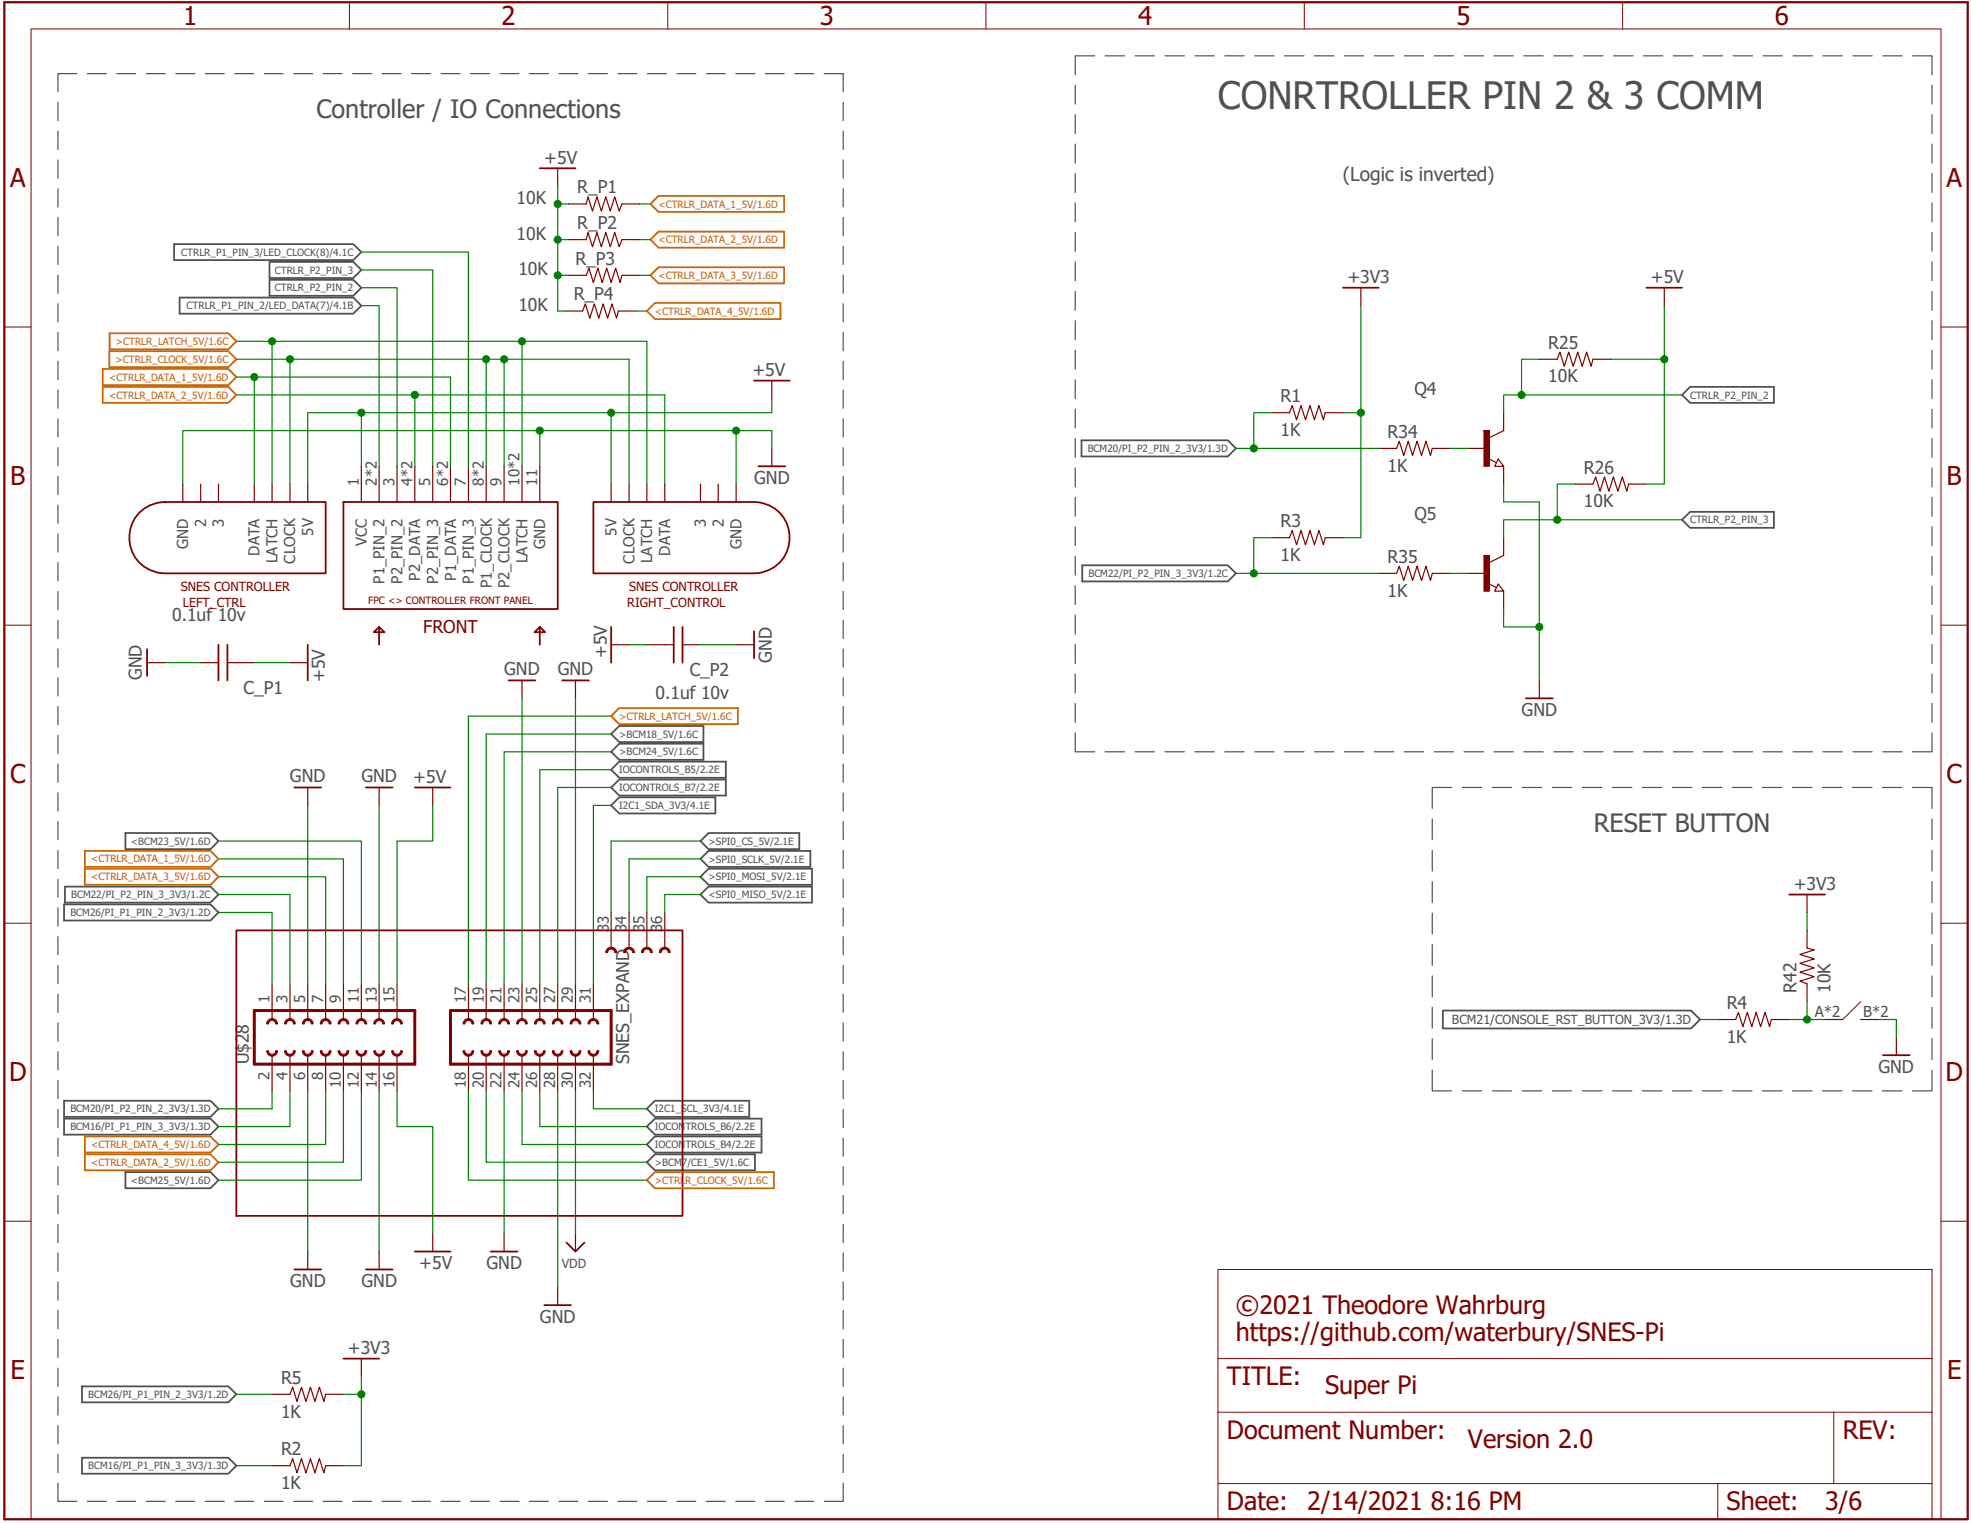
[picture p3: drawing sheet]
<svg xmlns="http://www.w3.org/2000/svg" width="279mm" height="216mm" viewBox="0 0 279 216" stroke-linecap="round" stroke-linejoin="round" font-family="sans-serif">
<path d="M.1 0l279.2 215.9M279.3 0l-279.2 215.9" fill="none" stroke="#fff" stroke-width=".14"/>
<g fill="none" stroke="#505050" stroke-width=".17">
<path d="M8.2 14.5v2.6M8.2 18.6v2.6M10.9 10.4h-2.7v2.6M12.4 10.4h2.7M16.6 10.4h2.6M20.7 10.4h2.7M24.9 10.4h2.7M29.1 10.4h2.7M33.3 10.4h2.7M37.5 10.4h2.6M41.6 10.4h2.7M45.8 10.4h2.7"/>
<path d="M50 10.4h2.7M54.2 10.4h2.7M58.4 10.4h2.6M62.5 10.4h2.7M66.7 10.4h2.7M70.9 10.4h2.7M75.1 10.4h2.6M79.2 10.4h2.7M83.4 10.4h2.7M87.6 10.4h2.7M91.8 10.4h2.7M95.9 10.4h2.7"/>
<path d="M100.1 10.4h2.7M104.3 10.4h2.7M108.5 10.4h2.7M112.7 10.4h2.7M116.8 10.4h2.7v2.6M119.5 14.5v2.6M119.5 18.6v2.6M152.4 12.1v2.7M152.4 16.3v2.6M155.2 7.9h-2.8v2.7M156.7 7.9h2.7M160.9 7.9h2.7"/>
<path d="M165.1 7.9h2.8M169.4 7.9h2.7M173.6 7.9h2.8M177.9 7.9h2.7M182.1 7.9h2.7M186.3 7.9h2.8M190.6 7.9h2.7M194.8 7.9h2.8M199.1 7.9h2.7M203.3 7.9h2.7M207.5 7.9h2.8M211.8 7.9h2.7"/>
<path d="M216 7.9h2.8M220.3 7.9h2.7M224.5 7.9h2.7M228.7 7.9h2.8M233 7.9h2.7M237.2 7.9h2.8M241.4 7.9h2.8M245.7 7.9h2.7M249.9 7.9h2.8M254.2 7.9h2.7M258.4 7.9h2.8M262.7 7.9h2.7"/>
<path d="M266.9 7.9h2.7M271.1 7.9h2.8v2.7M273.9 12.1v2.7M273.9 16.3v2.6M8.2 22.7v2.6M8.2 26.8v2.5M8.2 30.8v2.6M8.2 34.9v2.6M8.2 39v2.6M119.5 22.7v2.6M119.5 26.8v2.5M119.5 30.8v2.6"/>
<path d="M119.5 34.9v2.6M119.5 39v2.6M152.4 20.4v2.7M152.4 24.6v2.7M152.4 28.8v2.7M152.4 33v2.6M152.4 37.1v2.7M273.9 20.4v2.7M273.9 24.6v2.7M273.9 28.8v2.7M273.9 33v2.6M273.9 37.1v2.7"/>
<path d="M8.2 43.1v2.5M8.2 47.1v2.6M8.2 51.2v2.6M8.2 55.3v2.6M8.2 59.4v2.6M119.5 43.1v2.5M119.5 47.1v2.6M119.5 51.2v2.6M119.5 55.3v2.6M119.5 59.4v2.6M152.4 41.3v2.7M152.4 45.5v2.7"/>
<path d="M152.4 49.6v2.7M152.4 53.8v2.7M152.4 58v2.7M273.9 41.3v2.7M273.9 45.5v2.7M273.9 49.6v2.7M273.9 53.8v2.7M273.9 58v2.7M8.2 63.5v2.5M8.2 67.5v2.6M8.2 71.6v2.6M8.2 75.7v2.6"/>
<path d="M8.2 79.8v2.5M119.5 63.5v2.5M119.5 67.5v2.6M119.5 71.6v2.6M119.5 75.7v2.6M119.5 79.8v2.5M152.4 62.2v2.6M152.4 66.3v2.7M152.4 70.5v2.7M152.4 74.7v2.7M152.4 78.9v2.6M273.9 62.2v2.6"/>
<path d="M273.9 66.3v2.7M273.9 70.5v2.7M273.9 74.7v2.7M273.9 78.9v2.6M8.2 83.8v2.6M8.2 87.9v2.6M8.2 92v2.6M8.2 96.1v2.6M119.5 83.8v2.6M119.5 87.9v2.6M119.5 92v2.6M119.5 96.1v2.6"/>
<path d="M152.4 83v2.7M152.4 87.2v2.7M152.4 91.4v2.7M152.4 95.5v2.7M152.4 99.7v2.7M273.9 83v2.7M273.9 87.2v2.7M273.9 91.4v2.7M273.9 95.5v2.7M273.9 99.7v2.7M8.2 100.2v2.5M8.2 104.2v2.6"/>
<path d="M8.2 108.3v2.6M8.2 112.4v2.6M8.2 116.5v2.5M119.5 100.2v2.5M119.5 104.2v2.6M119.5 108.3v2.6M119.5 112.4v2.6M119.5 116.5v2.5M152.4 103.9v2.7h2.8M156.7 106.6h2.7M160.9 106.6h2.7M165.1 106.6h2.8"/>
<path d="M169.4 106.6h2.7M173.6 106.6h2.8M177.9 106.6h2.7M182.1 106.6h2.7M186.3 106.6h2.8M190.6 106.6h2.7M194.8 106.6h2.8M199.1 106.6h2.7M203 116.1v2.9M203.3 106.6h2.7M205.8 111.6h-2.8v3M207.3 111.6h2.7"/>
<path d="M207.5 106.6h2.8M211.5 111.6h2.8M211.8 106.6h2.7M215.8 111.6h2.7M216 106.6h2.8M220 111.6h2.8M220.3 106.6h2.7M224.3 111.6h2.8M224.5 106.6h2.7M228.6 111.6h2.7M228.7 106.6h2.8M232.8 111.6h2.8"/>
<path d="M233 106.6h2.7M237.1 111.6h2.7M237.2 106.6h2.8M241.3 111.6h2.8M241.4 106.6h2.8M245.6 111.6h2.7M245.7 106.6h2.7M249.8 111.6h2.8M249.9 106.6h2.8M254.1 111.6h2.8M254.2 106.6h2.7M258.3 111.6h2.8"/>
<path d="M258.4 106.6h2.8M262.6 111.6h2.8M262.7 106.6h2.7M266.8 111.6h2.8M266.9 106.6h2.7M271.1 111.6h2.8v3M273.9 103.9v2.7h-2.8M273.9 116.1v2.9M8.2 120.5v2.6M8.2 124.6v2.6M8.2 128.7v2.6M8.2 132.8v2.6"/>
<path d="M8.2 136.9v2.5M119.5 120.5v2.6M119.5 124.6v2.6M119.5 128.7v2.6M119.5 132.8v2.6M119.5 136.9v2.5M203 120.5v3M203 125v3M203 129.4v3M203 133.9v2.9M203 138.3v3M273.9 120.5v3"/>
<path d="M273.9 125v3M273.9 129.4v3M273.9 133.9v2.9M273.9 138.3v3M8.2 140.9v2.6M8.2 145v2.6M8.2 149.1v2.6M8.2 153.2v2.5M8.2 157.2v2.6M119.5 140.9v2.6M119.5 145v2.6M119.5 149.1v2.6"/>
<path d="M119.5 153.2v2.5M119.5 157.2v2.6M203 151.7v2.9h2.8M203 142.8v3M203 147.2v3M207.3 154.6h2.7M211.5 154.6h2.8M215.8 154.6h2.7M220 154.6h2.8M224.3 154.6h2.8M228.6 154.6h2.7M232.8 154.6h2.8"/>
<path d="M237.1 154.6h2.7M241.3 154.6h2.8M245.6 154.6h2.7M249.8 154.6h2.8M254.1 154.6h2.8M258.3 154.6h2.8M262.6 154.6h2.8M266.8 154.6h2.8M273.9 142.8v3M273.9 147.2v3M273.9 151.7v2.9h-2.8M8.2 161.3v2.6"/>
<path d="M8.2 165.4v2.6M8.2 169.5v2.6M8.2 173.5v2.6M8.2 177.6v2.6M119.5 161.3v2.6M119.5 165.4v2.6M119.5 169.5v2.6M119.5 173.5v2.6M119.5 177.6v2.6M8.2 181.7v2.6M8.2 185.8v2.6M8.2 189.9v2.5"/>
<path d="M8.2 194v2.5M8.2 198v2.6M119.5 181.7v2.6M119.5 185.8v2.6M119.5 189.9v2.5M119.5 194v2.5M119.5 198v2.6M8.2 210.2v2.6h2.7M8.2 202.1v2.6M8.2 206.2v2.6M12.4 212.8h2.7M16.6 212.8h2.6"/>
<path d="M20.7 212.8h2.7M24.9 212.8h2.7M29.1 212.8h2.7M33.3 212.8h2.7M37.5 212.8h2.6M41.6 212.8h2.7M45.8 212.8h2.7M50 212.8h2.7M54.2 212.8h2.7M58.4 212.8h2.6M62.5 212.8h2.7M66.7 212.8h2.7"/>
<path d="M70.9 212.8h2.7M75.1 212.8h2.6M79.2 212.8h2.7M83.4 212.8h2.7M87.6 212.8h2.7M91.8 212.8h2.7M95.9 212.8h2.7M100.1 212.8h2.7M104.3 212.8h2.7M108.5 212.8h2.7M112.7 212.8h2.7M119.5 202.1v2.6"/>
<path d="M119.5 206.2v2.6M119.5 210.2v2.6h-2.7"/>
</g>
<g fill="none" stroke="#505050" stroke-width=".25">
<path d="M24.7 34.6h25.4l1.1 1.1-1.1 1.2h-25.4zM38.2 39.7h11.9l1.1 1.1-1.1 1.1h-11.9zM38.2 37.1h11.9l1.1 1.2-1.1 1.1h-11.9zM25.5 42.2h24.6l1.1 1.1-1.1 1.2h-24.6zM238.4 56l1.2-1.2h11.9v2.3h-11.9zM153.3 62.4h20.8l1.1 1.2-1.1 1.1h-20.8zM238.4 73.7l1.2-1.1h11.9v2.2h-11.9zM153.4 80.1h20.7l1.1 1.2-1.1 1.1h-20.7zM17.8 118.1h12l1.2 1.1-1.2 1.2h-12zM86.6 109.1l1.2-1.1h15.1v2.3h-15.1zM86.6 111.6l1.2-1.1h15.1v2.3h-15.1zM86.6 104.1l1.2-1.2h11.9v2.3h-11.9z"/>
<path d="M86.6 106.6l1.2-1.2h11.9v2.3h-11.9zM86.6 114.2l1.2-1.2h13.6v2.3h-13.6zM100.4 118.1h12.9v2.3h-12.9l-1.1-1.2zM9.1 128.2h20.7l1.2 1.1-1.2 1.2h-20.7zM9.2 125.7h20.6l1.2 1.1-1.2 1.2h-20.6zM99.3 126.8l1.1-1.1h14.7v2.3h-14.7zM99.3 121.8l1.1-1.2h14.5v2.3h-14.5zM100.4 123.1h14.7v2.3h-14.7l-1.1-1.1zM9.1 158.6h20.7l1.2 1.1-1.2 1.1h-20.7zM9.1 156h20.7l1.2 1.2-1.2 1.1h-20.7zM91.7 159.7l1.1-1.1h15.2l-.1 2.2h-15.1zM91.7 157.2l1.1-1.2h13.4v2.3h-13.4z"/>
<path d="M204.5 143.3h35.2l1.3 1.2-1.3 1.3h-35.2zM17.8 166.2h12l1.2 1.1-1.2 1.1h-12zM91.7 164.8l1.1-1.2h14.2v2.3h-14.2zM92.8 161.1h15.2l-.1 2.3h-15.1l-1.1-1.2zM11.6 196.5h20.8l1.1 1.2-1.1 1.1h-20.8zM11.6 206.7h20.8l1.1 1.1-1.1 1.1h-20.8z"/>
</g>
<path d="M210.9 65l1.3 .6M212.4 65.1l.7 1h-1.2zM213.1 61l-2 1.1" fill="none" stroke="#800000" stroke-width=".17"/>
<path d="M210.4 61h.7v5.1h-.7z" fill="#800000"/>
<path d="M210.4 61h.7v5.1h-.7zM210.4 61h.1" fill="none" stroke="#800000" stroke-width=".14"/>
<path d="M213.1 58.5v2.5M208.1 63.6h2.5M213.1 66.1v2.5M213.1 78.7l-2 1.1M210.9 82.7l1.3 .6M212.4 82.8l.7 1h-1.2z" fill="none" stroke="#800000" stroke-width=".17"/>
<path d="M210.4 78.7h.7v5.1h-.7z" fill="#800000"/>
<path d="M210.4 78.7h.7v5.1h-.7zM210.4 78.7h.1M263.8 142l-2.6 2.5" fill="none" stroke="#800000" stroke-width=".14"/>
<g fill="none" stroke="#800000" stroke-width=".17">
<path d="M79.1 23.9v2.5M80.6 34h2.5l.3-1 .6 2 .6-2 .6 2 .7-2 .6 2 .6-2 .7 2 .4-1h2.5M80.6 28.9h2.5l.3-1 .6 2 .6-2 .6 2 .7-2 .6 2 .6-2 .7 2 .4-1h2.5M80.6 39h2.5l.4-1 .6 2 .7-2 .6 2 .6-2 .6 2 .7-2 .6 2 .3-1h2.5M80.1 44.1h2.5l.4-1 .6 2 .6-2 .7 2 .6-2 .6 2 .7-2 .6 2 .3-1h2.5M109.4 54v2.5M180.3 58.5h2.5l.4-1 .6 2 .6-2 .7 2 .6-2 .6 2 .7-2 .6 2 .3-1h2.5M218.2 50.9h2.5l.4-1 .6 2 .7-2 .6 2 .6-2 .7 2 .6-2 .7 2 .2-1h2.5M235.9 40.8v2.5M25.9 68.6v2.6M28.4 68.6v2.6M31 68.6v2.6"/>
<path d="M36 68.6v2.6M38.6 68.6v2.6M41.1 68.6v2.6M43.6 68.6v2.6M51.2 66.1v5.1M53.7 66.1v5.1M56.3 66.1v5.1M58.8 66.1v5.1M61.3 66.1v5.1M63.9 66.1v5.1M66.4 66.1v5.1M68.9 66.1v5.1"/>
<path d="M71.5 66.1v5.1M74 66.1v5.1M76.5 66.1v5.1M86.6 68.6v2.6M89.2 68.6v2.6M91.7 68.6v2.6M94.2 68.6v2.6M99.3 68.6v2.6M101.8 68.6v2.6M104.4 68.6v2.6M109.4 63.6v2.5M180.3 76.2h2.5l.4-1 .6 2 .6-2 .7 2 .6-2 .6 2 .7-2 .6 2 .3-1h2.5"/>
<path d="M195.4 63.6h2.6l.4-1.1 .6 2.1 .6-2.1 .6 2.1 .7-2.1 .6 2.1 .6-2.1 .7 2.1 .2-1h2.5M213.1 76.2v2.5M223.3 68.6h2.5l.4-1 .6 2 .6-2 .7 2 .6-2 .6 2 .7-2 .6 2 .3-1h2.5M20.8 93.9h2.6M28.4 93.9h2.6M32.2 93.9h3.8M41.1 93.9h2.5M86.6 91.4h2.6M91.7 91.4h3.8M96.8 91.4h2.5M104.4 91.4h2.5M195.4 81.3h2.6l.4-1 .6 2 .6-2 .6 2 .7-2 .6 2 .6-2 .7 2 .2-1h2.5"/>
<path d="M208.1 81.3h2.5M213.1 83.8v2.5M218.2 96.5v2.5M53.7 111.6v2.6M61.3 111.6v2.6M256.2 131.9v2.5l1 .3-2.1 .6 2.1 .6-2.1 .7 2.1 .6-2.1 .6 2.1 .7-2.1 .6 1.1 .4v2.5M256.2 126.8v2.5M243.5 144.5h2.5l.4-1 .7 2 .6-2 .6 2 .6-2 .7 2 .6-2 .6 2 .3-1h2.5M258.7 144.5h2.5M263.8 144.5h2.5M268.8 147.1v2.5M81.6 174.9v2.5"/>
<path d="M38.6 197.7h2.5l.4-1.1 .6 2.1 .6-2.1 .7 2.1 .6-2.1 .6 2.1 .7-2.1 .6 2.1 .3-1h2.5M51.2 192.6v2.5M38.6 207.8h2.5l.4-1 .6 2 .6-2 .7 2 .6-2 .6 2 .7-2 .6 2 .3-1h2.5"/>
</g>
<g fill="none" stroke="#800000" stroke-width=".25">
<path d="M76.5 23.9h5.1M106.9 54h5.1M233.4 40.8h5M19.8 72.7a5.3 5.3 0 0 1 3.6-1.5h22.8v10.1h-22.8a5.1 5.1 0 0 1-4.7-3.1 5.1 5.1 0 0 1 1.1-5.5zM48.7 71.2h30.4v15.1h-30.4zM84.1 71.2h22.8a5.1 5.1 0 0 1 5 5 5.1 5.1 0 0 1-5 5.1h-22.8zM107.5 66.1h3.8M20.8 92v3.8M31 91.4v5.1M32.2 91.4v5.1M43.6 91.4v5.1M53 89.6l.7-.7 .8 .7z"/>
<path d="M53.7 88.9v2.5M75.8 89.6l.7-.7 .8 .7zM76.5 88.9v2.5M86.6 88.9v5M95.5 88.9v5M96.8 88.9v5M106.9 89.5v3.8M216.3 99h3.8M51.9 111.6h3.7M58.8 111.6h5.1M33.5 131.9h63.3v40.5h-63.3zM253.6 126.8h5.1"/>
<path d="M266.9 149.6h3.8M80.3 176.1l1.3 1.3 1.2-1.3M48.7 192.6h5"/>
</g>
<path d="M58.8 143.3v7.6" fill="none" stroke="#800000" stroke-width=".42"/>
<path d="M50.5 148.9h.2l.2 .5 .3 .1 .3-.1 .2-.5h.3a.76 .76 0 0 1-.8 .8 .76 .76 0 0 1-.7-.8z" fill-rule="evenodd" fill="#800000"/>
<path d="M50.5 148.9h.2l.2 .5 .3 .1 .3-.1 .2-.5h.3a.76 .76 0 0 1-.8 .8 .76 .76 0 0 1-.7-.8z" fill="none" stroke="#800000" stroke-width=".14"/>
<path d="M53 148.9h.2l.3 .5 .3 .1 .2-.1 .3-.5h.2a.76 .76 0 0 1-.8 .8 .76 .76 0 0 1-.7-.8z" fill-rule="evenodd" fill="#800000"/>
<path d="M53 148.9h.2l.3 .5 .3 .1 .2-.1 .3-.5h.2a.76 .76 0 0 1-.8 .8 .76 .76 0 0 1-.7-.8z" fill="none" stroke="#800000" stroke-width=".14"/>
<path d="M55.5 148.9h.3l.2 .5 .3 .1 .2-.1 .3-.5h.2a.76 .76 0 0 1-.7 .8 .76 .76 0 0 1-.8-.8z" fill-rule="evenodd" fill="#800000"/>
<path d="M55.5 148.9h.3l.2 .5 .3 .1 .2-.1 .3-.5h.2a.76 .76 0 0 1-.7 .8 .76 .76 0 0 1-.8-.8z" fill="none" stroke="#800000" stroke-width=".14"/>
<path d="M50.6 144.7a.77 .77 0 0 1 .9-.3 .77 .77 0 0 1 .5 .8h-.3a.51 .51 0 0 0-.5-.5 .51 .51 0 0 0-.5 .5h-.2z" fill-rule="evenodd" fill="#800000"/>
<path d="M50.6 144.7a.77 .77 0 0 1 .9-.3 .77 .77 0 0 1 .5 .8h-.3a.51 .51 0 0 0-.5-.5 .51 .51 0 0 0-.5 .5h-.2z" fill="none" stroke="#800000" stroke-width=".14"/>
<path d="M53.1 144.7a.76 .76 0 0 1 .9-.3 .76 .76 0 0 1 .5 .8h-.2a.51 .51 0 0 0-.6-.5 .51 .51 0 0 0-.5 .5h-.2z" fill-rule="evenodd" fill="#800000"/>
<path d="M53.1 144.7a.76 .76 0 0 1 .9-.3 .76 .76 0 0 1 .5 .8h-.2a.51 .51 0 0 0-.6-.5 .51 .51 0 0 0-.5 .5h-.2z" fill="none" stroke="#800000" stroke-width=".14"/>
<path d="M55.7 144.7a.77 .77 0 0 1 .8-.3 .77 .77 0 0 1 .5 .8h-.2a.51 .51 0 0 0-.5-.5 .51 .51 0 0 0-.5 .5h-.3z" fill-rule="evenodd" fill="#800000"/>
<path d="M55.7 144.7a.77 .77 0 0 1 .8-.3 .77 .77 0 0 1 .5 .8h-.2a.51 .51 0 0 0-.5-.5 .51 .51 0 0 0-.5 .5h-.3z" fill="none" stroke="#800000" stroke-width=".14"/>
<path d="M45.4 148.9h.3l.2 .5 .3 .1 .2-.1 .3-.5h.2a.76 .76 0 0 1-.7 .8 .76 .76 0 0 1-.8-.8z" fill-rule="evenodd" fill="#800000"/>
<path d="M45.4 148.9h.3l.2 .5 .3 .1 .2-.1 .3-.5h.2a.76 .76 0 0 1-.7 .8 .76 .76 0 0 1-.8-.8z" fill="none" stroke="#800000" stroke-width=".14"/>
<path d="M47.9 148.9h.3l.2 .5 .3 .1 .3-.1 .2-.5h.2a.76 .76 0 0 1-.7 .8 .76 .76 0 0 1-.8-.8z" fill-rule="evenodd" fill="#800000"/>
<path d="M47.9 148.9h.3l.2 .5 .3 .1 .3-.1 .2-.5h.2a.76 .76 0 0 1-.7 .8 .76 .76 0 0 1-.8-.8z" fill="none" stroke="#800000" stroke-width=".14"/>
<path d="M45.6 144.7a.77 .77 0 0 1 .8-.3 .77 .77 0 0 1 .5 .8h-.2a.51 .51 0 0 0-.5-.5 .51 .51 0 0 0-.5 .5h-.3z" fill-rule="evenodd" fill="#800000"/>
<path d="M45.6 144.7a.77 .77 0 0 1 .8-.3 .77 .77 0 0 1 .5 .8h-.2a.51 .51 0 0 0-.5-.5 .51 .51 0 0 0-.5 .5h-.3z" fill="none" stroke="#800000" stroke-width=".14"/>
<path d="M48.1 144.7a.76 .76 0 0 1 .8-.3 .76 .76 0 0 1 .5 .8h-.2a.51 .51 0 0 0-.5-.5 .51 .51 0 0 0-.5 .5h-.3z" fill-rule="evenodd" fill="#800000"/>
<path d="M48.1 144.7a.76 .76 0 0 1 .8-.3 .76 .76 0 0 1 .5 .8h-.2a.51 .51 0 0 0-.5-.5 .51 .51 0 0 0-.5 .5h-.3z" fill="none" stroke="#800000" stroke-width=".14"/>
<path d="M37.8 148.9h.3l.2 .5 .3 .1 .2-.1 .3-.3v-.2h.2a.76 .76 0 0 1-.7 .8 .76 .76 0 0 1-.8-.8z" fill-rule="evenodd" fill="#800000"/>
<path d="M37.8 148.9h.3l.2 .5 .3 .1 .2-.1 .3-.3v-.2h.2a.76 .76 0 0 1-.7 .8 .76 .76 0 0 1-.8-.8z" fill="none" stroke="#800000" stroke-width=".14"/>
<path d="M40.3 148.9h.3l.2 .5 .3 .1 .3-.1 .2-.5h.2a.75 .75 0 0 1-.7 .8 .75 .75 0 0 1-.8-.8z" fill-rule="evenodd" fill="#800000"/>
<path d="M40.3 148.9h.3l.2 .5 .3 .1 .3-.1 .2-.5h.2a.75 .75 0 0 1-.7 .8 .75 .75 0 0 1-.8-.8z" fill="none" stroke="#800000" stroke-width=".14"/>
<path d="M42.9 148.9h.2l.3 .5 .2 .1 .3-.1 .2-.3v-.2h.3a.76 .76 0 0 1-.8 .8 .76 .76 0 0 1-.7-.8z" fill-rule="evenodd" fill="#800000"/>
<path d="M42.9 148.9h.2l.3 .5 .2 .1 .3-.1 .2-.3v-.2h.3a.76 .76 0 0 1-.8 .8 .76 .76 0 0 1-.7-.8z" fill="none" stroke="#800000" stroke-width=".14"/>
<path d="M38 144.7a.76 .76 0 0 1 .8-.3 .76 .76 0 0 1 .5 .8h-.2a.51 .51 0 0 0-.5-.5 .51 .51 0 0 0-.5 .5h-.3z" fill-rule="evenodd" fill="#800000"/>
<path d="M38 144.7a.76 .76 0 0 1 .8-.3 .76 .76 0 0 1 .5 .8h-.2a.51 .51 0 0 0-.5-.5 .51 .51 0 0 0-.5 .5h-.3z" fill="none" stroke="#800000" stroke-width=".14"/>
<path d="M40.5 144.7a.76 .76 0 0 1 .8-.3 .76 .76 0 0 1 .5 .8h-.2a.5 .5 0 0 0-.5-.5 .5 .5 0 0 0-.5 .5h-.3z" fill-rule="evenodd" fill="#800000"/>
<path d="M40.5 144.7a.76 .76 0 0 1 .8-.3 .76 .76 0 0 1 .5 .8h-.2a.5 .5 0 0 0-.5-.5 .5 .5 0 0 0-.5 .5h-.3z" fill="none" stroke="#800000" stroke-width=".14"/>
<path d="M43 144.7a.76 .76 0 0 1 .9-.3 .76 .76 0 0 1 .5 .8h-.3a.51 .51 0 0 0-.5-.5 .51 .51 0 0 0-.5 .5h-.2z" fill-rule="evenodd" fill="#800000"/>
<path d="M43 144.7a.76 .76 0 0 1 .9-.3 .76 .76 0 0 1 .5 .8h-.3a.51 .51 0 0 0-.5-.5 .51 .51 0 0 0-.5 .5h-.2z" fill="none" stroke="#800000" stroke-width=".14"/>
<path d="M58.8 143.3h-22.8v7.6h22.8M86.6 143.3v7.6" fill="none" stroke="#800000" stroke-width=".42"/>
<g fill="none" stroke="#800000" stroke-width=".17">
<path d="M38.6 139.5v5M41.1 139.5v5M43.6 139.5v5M46.2 139.5v5M48.7 139.5v5M51.2 139.5v5M53.7 139.5v5M56.3 139.5v5M38.6 149.6v5M41.1 149.6v5M43.6 149.6v5M46.2 149.6v5"/>
<path d="M48.7 149.6v5M51.2 149.6v5M53.7 149.6v5M56.3 149.6v5"/>
</g>
<path d="M78.3 148.9h.2l.3 .5 .2 .1 .3-.1 .3-.5h.2a.75 .75 0 0 1-.8 .8 .75 .75 0 0 1-.7-.8z" fill-rule="evenodd" fill="#800000"/>
<path d="M78.3 148.9h.2l.3 .5 .2 .1 .3-.1 .3-.5h.2a.75 .75 0 0 1-.8 .8 .75 .75 0 0 1-.7-.8z" fill="none" stroke="#800000" stroke-width=".14"/>
<path d="M80.8 148.9h.3l.2 .5 .3 .1 .3-.1 .2-.3v-.2h.2a.76 .76 0 0 1-.7 .8 .76 .76 0 0 1-.8-.8z" fill-rule="evenodd" fill="#800000"/>
<path d="M80.8 148.9h.3l.2 .5 .3 .1 .3-.1 .2-.3v-.2h.2a.76 .76 0 0 1-.7 .8 .76 .76 0 0 1-.8-.8z" fill="none" stroke="#800000" stroke-width=".14"/>
<path d="M83.4 148.9h.2l.2 .5 .3 .1 .3-.1 .2-.5h.3a.76 .76 0 0 1-.8 .8 .76 .76 0 0 1-.7-.8z" fill-rule="evenodd" fill="#800000"/>
<path d="M83.4 148.9h.2l.2 .5 .3 .1 .3-.1 .2-.5h.3a.76 .76 0 0 1-.8 .8 .76 .76 0 0 1-.7-.8z" fill="none" stroke="#800000" stroke-width=".14"/>
<path d="M78.4 144.7a.76 .76 0 0 1 .9-.3 .76 .76 0 0 1 .5 .8h-.2a.51 .51 0 0 0-.5-.5 .51 .51 0 0 0-.6 .5h-.2z" fill-rule="evenodd" fill="#800000"/>
<path d="M78.4 144.7a.76 .76 0 0 1 .9-.3 .76 .76 0 0 1 .5 .8h-.2a.51 .51 0 0 0-.5-.5 .51 .51 0 0 0-.6 .5h-.2z" fill="none" stroke="#800000" stroke-width=".14"/>
<path d="M81 144.7a.76 .76 0 0 1 .8-.3 .76 .76 0 0 1 .5 .8h-.2a.51 .51 0 0 0-.5-.5 .51 .51 0 0 0-.5 .5h-.3z" fill-rule="evenodd" fill="#800000"/>
<path d="M81 144.7a.76 .76 0 0 1 .8-.3 .76 .76 0 0 1 .5 .8h-.2a.51 .51 0 0 0-.5-.5 .51 .51 0 0 0-.5 .5h-.3z" fill="none" stroke="#800000" stroke-width=".14"/>
<path d="M83.5 144.7a.77 .77 0 0 1 .9-.3 .77 .77 0 0 1 .5 .8h-.3a.51 .51 0 0 0-.5-.5 .51 .51 0 0 0-.5 .5h-.2z" fill-rule="evenodd" fill="#800000"/>
<path d="M83.5 144.7a.77 .77 0 0 1 .9-.3 .77 .77 0 0 1 .5 .8h-.3a.51 .51 0 0 0-.5-.5 .51 .51 0 0 0-.5 .5h-.2z" fill="none" stroke="#800000" stroke-width=".14"/>
<path d="M73.2 148.9h.3l.2 .5 .3 .1 .3-.1 .2-.5h.2a.75 .75 0 0 1-.7 .8 .75 .75 0 0 1-.8-.8z" fill-rule="evenodd" fill="#800000"/>
<path d="M73.2 148.9h.3l.2 .5 .3 .1 .3-.1 .2-.5h.2a.75 .75 0 0 1-.7 .8 .75 .75 0 0 1-.8-.8z" fill="none" stroke="#800000" stroke-width=".14"/>
<path d="M75.8 148.9h.2l.3 .5 .2 .1 .3-.1 .2-.3v-.2h.3a.76 .76 0 0 1-.8 .8 .76 .76 0 0 1-.7-.8z" fill-rule="evenodd" fill="#800000"/>
<path d="M75.8 148.9h.2l.3 .5 .2 .1 .3-.1 .2-.3v-.2h.3a.76 .76 0 0 1-.8 .8 .76 .76 0 0 1-.7-.8z" fill="none" stroke="#800000" stroke-width=".14"/>
<path d="M73.4 144.7a.76 .76 0 0 1 .8-.3 .76 .76 0 0 1 .5 .8h-.2a.5 .5 0 0 0-.5-.5 .5 .5 0 0 0-.5 .5h-.3z" fill-rule="evenodd" fill="#800000"/>
<path d="M73.4 144.7a.76 .76 0 0 1 .8-.3 .76 .76 0 0 1 .5 .8h-.2a.5 .5 0 0 0-.5-.5 .5 .5 0 0 0-.5 .5h-.3z" fill="none" stroke="#800000" stroke-width=".14"/>
<path d="M75.9 144.7a.76 .76 0 0 1 .9-.3 .76 .76 0 0 1 .5 .8h-.3a.51 .51 0 0 0-.5-.5 .51 .51 0 0 0-.5 .5h-.2z" fill-rule="evenodd" fill="#800000"/>
<path d="M75.9 144.7a.76 .76 0 0 1 .9-.3 .76 .76 0 0 1 .5 .8h-.3a.51 .51 0 0 0-.5-.5 .51 .51 0 0 0-.5 .5h-.2z" fill="none" stroke="#800000" stroke-width=".14"/>
<path d="M65.6 148.9h.3v.2l.2 .3 .3 .1 .3-.1 .2-.5h.3a.76 .76 0 0 1-.8 .8 .76 .76 0 0 1-.8-.8z" fill-rule="evenodd" fill="#800000"/>
<path d="M65.6 148.9h.3v.2l.2 .3 .3 .1 .3-.1 .2-.5h.3a.76 .76 0 0 1-.8 .8 .76 .76 0 0 1-.8-.8z" fill="none" stroke="#800000" stroke-width=".14"/>
<path d="M68.2 148.9h.2l.3 .5 .2 .1 .3-.1 .2-.5h.3a.75 .75 0 0 1-.8 .8 .75 .75 0 0 1-.7-.8z" fill-rule="evenodd" fill="#800000"/>
<path d="M68.2 148.9h.2l.3 .5 .2 .1 .3-.1 .2-.5h.3a.75 .75 0 0 1-.8 .8 .75 .75 0 0 1-.7-.8z" fill="none" stroke="#800000" stroke-width=".14"/>
<path d="M70.7 148.9h.3l.2 .5 .3 .1 .2-.1 .3-.5h.2a.76 .76 0 0 1-.7 .8 .76 .76 0 0 1-.8-.8z" fill-rule="evenodd" fill="#800000"/>
<path d="M70.7 148.9h.3l.2 .5 .3 .1 .2-.1 .3-.5h.2a.76 .76 0 0 1-.7 .8 .76 .76 0 0 1-.8-.8z" fill="none" stroke="#800000" stroke-width=".14"/>
<path d="M65.8 144.7a.76 .76 0 0 1 .9-.3 .76 .76 0 0 1 .5 .8h-.3a.51 .51 0 0 0-.5-.5 .51 .51 0 0 0-.5 .5h-.3z" fill-rule="evenodd" fill="#800000"/>
<path d="M65.8 144.7a.76 .76 0 0 1 .9-.3 .76 .76 0 0 1 .5 .8h-.3a.51 .51 0 0 0-.5-.5 .51 .51 0 0 0-.5 .5h-.3z" fill="none" stroke="#800000" stroke-width=".14"/>
<path d="M68.3 144.7a.76 .76 0 0 1 .9-.3 .76 .76 0 0 1 .5 .8h-.3a.5 .5 0 0 0-.5-.5 .5 .5 0 0 0-.5 .5h-.2z" fill-rule="evenodd" fill="#800000"/>
<path d="M68.3 144.7a.76 .76 0 0 1 .9-.3 .76 .76 0 0 1 .5 .8h-.3a.5 .5 0 0 0-.5-.5 .5 .5 0 0 0-.5 .5h-.2z" fill="none" stroke="#800000" stroke-width=".14"/>
<path d="M70.9 144.7a.76 .76 0 0 1 .8-.3 .76 .76 0 0 1 .5 .8h-.2a.51 .51 0 0 0-.5-.5 .51 .51 0 0 0-.5 .5h-.3z" fill-rule="evenodd" fill="#800000"/>
<path d="M70.9 144.7a.76 .76 0 0 1 .8-.3 .76 .76 0 0 1 .5 .8h-.2a.51 .51 0 0 0-.5-.5 .51 .51 0 0 0-.5 .5h-.3z" fill="none" stroke="#800000" stroke-width=".14"/>
<path d="M86.6 143.3h-22.7v7.6h22.7" fill="none" stroke="#800000" stroke-width=".42"/>
<g fill="none" stroke="#800000" stroke-width=".17">
<path d="M66.4 139.5v5M68.9 139.5v5M71.5 139.5v5M74 139.5v5M76.5 139.5v5M79.1 139.5v5M81.6 139.5v5M84.1 139.5v5M66.4 149.6v5M68.9 149.6v5M71.5 149.6v5M74 149.6v5"/>
<path d="M76.5 149.6v5M79.1 149.6v5M81.6 149.6v5M84.1 149.6v5"/>
</g>
<path d="M88.6 134.6a.78 .78 0 0 1 .8-.3 .78 .78 0 0 1 .5 .7h-.2l-.3-.4-.2-.1-.3 .1-.2 .4h-.3z" fill-rule="evenodd" fill="#800000"/>
<path d="M88.6 134.6a.78 .78 0 0 1 .8-.3 .78 .78 0 0 1 .5 .7h-.2l-.3-.4-.2-.1-.3 .1-.2 .4h-.3z" fill="none" stroke="#800000" stroke-width=".14"/>
<path d="M91.1 134.6a.76 .76 0 0 1 .8-.3 .76 .76 0 0 1 .6 .7h-.3l-.2-.4-.3-.1-.3 .1-.2 .4h-.3z" fill-rule="evenodd" fill="#800000"/>
<path d="M91.1 134.6a.76 .76 0 0 1 .8-.3 .76 .76 0 0 1 .6 .7h-.3l-.2-.4-.3-.1-.3 .1-.2 .4h-.3z" fill="none" stroke="#800000" stroke-width=".14"/>
<path d="M93.7 134.5a.78 .78 0 0 1 .8-.2 .78 .78 0 0 1 .5 .7h-.3l-.2-.4-.3-.1-.2 .1-.3 .4h-.2z" fill-rule="evenodd" fill="#800000"/>
<path d="M93.7 134.5a.78 .78 0 0 1 .8-.2 .78 .78 0 0 1 .5 .7h-.3l-.2-.4-.3-.1-.2 .1-.3 .4h-.2z" fill="none" stroke="#800000" stroke-width=".14"/>
<path d="M86 134.6a.76 .76 0 0 1 .9-.3 .76 .76 0 0 1 .5 .7h-.3l-.2-.4-.3-.1-.2 .1-.3 .4h-.2z" fill-rule="evenodd" fill="#800000"/>
<g fill="none" stroke="#800000" stroke-width=".14">
<path d="M49.5 .3v3.8M94.7 .3v3.8M139.8 .3v3.8M184.9 .3v3.8M230 .3v3.8M.6 46.4h3.8M275.1 46.4h3.8M.6 88.6h3.8M275.1 88.6h3.8M.6 130.9h3.8M86 134.6a.76 .76 0 0 1 .9-.3 .76 .76 0 0 1 .5 .7h-.3l-.2-.4-.3-.1-.2 .1-.3 .4h-.2zM275.1 130.9h3.8"/>
<path d="M.6 173.1h3.8M275.1 173.1h3.8M172.7 192.6h101.2M4.4 215.4v-211.3h270.7v211.3M172.7 210.3v-30.3h101.2v30.3M172.7 200.2h101.2M243.5 210.3v5.1M243.5 210.3h16.4M259.9 210.3h14v5.1h-101.2v-5.1h70.8M259.9 200.2v10.1"/>
</g>
<g fill="none" stroke="#800000" stroke-width=".17">
<path d="M192.9 40.8v2.5M74 96.5v2.5M81.6 96.5v2.5M43.6 111.6v2.6M86.6 129.3v5.1M89.2 129.3v5.1M91.7 129.3v5.1M94.2 129.3v5.1M43.6 177.4v2.6M53.7 177.4v2.6M61.3 174.9v2.5M71.5 174.9v2.5"/>
<path d="M79.1 182.5v2.5"/>
</g>
<path d="M190.4 40.8h5M72.1 96.5h3.8M79.7 96.5h3.8M41.7 111.6h3.8M41.7 180h3.8M51.9 180h3.7M58.8 177.4h5.1M69.6 177.4h3.8M77.2 185h3.7" fill="none" stroke="#800000" stroke-width=".25"/>
<path d="M.6 .3h278.3v215.1h-278.3z" fill="none" stroke="#800000" stroke-width=".32"/>
<path d="M213.1 68.6v2.6h5.1v25.3M213.1 86.3v2.6h5.1" fill="none" stroke="#008000" stroke-width=".17"/>
<circle cx="218.2" cy="88.9" r=".51" fill="#008000"/>
<circle cx="218.2" cy="88.9" r=".51" fill="none" stroke="#008000" stroke-width=".14"/>
<path d="M76.5 61v5.1M104.4 61v7.6M109.4 63.6v-2.6h-83.5v7.6M23.4 93.9h5M266.3 144.5h2.5v2.6" fill="none" stroke="#008000" stroke-width=".17"/>
<circle cx="104.4" cy="61" r=".51" fill="#008000"/>
<circle cx="104.4" cy="61" r=".51" fill="none" stroke="#008000" stroke-width=".14"/>
<circle cx="76.5" cy="61" r=".51" fill="#008000"/>
<circle cx="76.5" cy="61" r=".51" fill="none" stroke="#008000" stroke-width=".14"/>
<path d="M228.3 50.9h7.6M235.9 43.3v7.6M235.9 50.9v17.7h-2.5M74 99v40.5M81.6 99v40.5M99.3 91.4h5.1M43.6 114.2v25.3M53.7 114.2v25.3M43.6 154.6v22.8M53.7 154.6v22.8M71.5 154.6v20.3M79.1 154.6v27.9" fill="none" stroke="#008000" stroke-width=".17"/>
<circle cx="235.9" cy="50.9" r=".51" fill="#008000"/>
<circle cx="235.9" cy="50.9" r=".51" fill="none" stroke="#008000" stroke-width=".14"/>
<path d="M51.2 58.5v7.6M86.6 58.5h-43v10.1M109.4 56.5v2h-22.8v10.1" fill="none" stroke="#008000" stroke-width=".17"/>
<circle cx="51.2" cy="58.5" r=".51" fill="#008000"/>
<circle cx="51.2" cy="58.5" r=".51" fill="none" stroke="#008000" stroke-width=".14"/>
<circle cx="86.6" cy="58.5" r=".51" fill="#008000"/>
<circle cx="86.6" cy="58.5" r=".51" fill="none" stroke="#008000" stroke-width=".14"/>
<path d="M79.1 28.9h1.5M79.1 34h1.5M79.1 26.4v17.7M36 93.9h5.1" fill="none" stroke="#008000" stroke-width=".17"/>
<circle cx="79.1" cy="28.9" r=".51" fill="#008000"/>
<circle cx="79.1" cy="28.9" r=".51" fill="none" stroke="#008000" stroke-width=".14"/>
<circle cx="79.1" cy="34" r=".51" fill="#008000"/>
<circle cx="79.1" cy="34" r=".51" fill="none" stroke="#008000" stroke-width=".14"/>
<path d="M79.1 39h1.5" fill="none" stroke="#008000" stroke-width=".17"/>
<circle cx="79.1" cy="39" r=".51" fill="#008000"/>
<circle cx="79.1" cy="39" r=".51" fill="none" stroke="#008000" stroke-width=".14"/>
<path d="M79.1 44.1h1M218.2 50.9h-2.5v5.1M238.4 56h-25.3v2.5M89.2 91.4h2.5M61.3 114.2v5h-5v20.3M56.3 154.6v5.1h5v15.2" fill="none" stroke="#008000" stroke-width=".17"/>
<circle cx="215.7" cy="56" r=".51" fill="#008000"/>
<circle cx="215.7" cy="56" r=".51" fill="none" stroke="#008000" stroke-width=".14"/>
<path d="M51.2 40.8h5.1v25.3M223.3 68.6h-2.6v5.1M238.4 73.7h-25.3v2.5" fill="none" stroke="#008000" stroke-width=".17"/>
<circle cx="220.7" cy="73.7" r=".51" fill="#008000"/>
<circle cx="220.7" cy="73.7" r=".51" fill="none" stroke="#008000" stroke-width=".14"/>
<path d="M51.2 38.3h10.1v27.8M177.7 63.6h17.7M31 129.3h7.6v10.2M41.1 154.6v5.1h-10.1M33.5 197.7h5.1M33.5 207.8h5.1" fill="none" stroke="#008000" stroke-width=".17"/>
<circle cx="177.7" cy="63.6" r=".51" fill="#008000"/>
<circle cx="177.7" cy="63.6" r=".51" fill="none" stroke="#008000" stroke-width=".14"/>
<path d="M180.3 58.5h-2.6v5.1h-2.5M177.7 81.3h17.7M38.6 154.6v2.6h-7.6" fill="none" stroke="#008000" stroke-width=".17"/>
<circle cx="177.7" cy="81.3" r=".51" fill="#008000"/>
<circle cx="177.7" cy="81.3" r=".51" fill="none" stroke="#008000" stroke-width=".14"/>
<path d="M180.3 76.2h-2.6v5.1h-2.5M31 126.8h10.1v12.7M256.2 129.3v2.6M51.2 195.1v2.6h-2.5" fill="none" stroke="#008000" stroke-width=".17"/>
<circle cx="51.2" cy="197.7" r=".51" fill="#008000"/>
<circle cx="51.2" cy="197.7" r=".51" fill="none" stroke="#008000" stroke-width=".14"/>
<path d="M192.9 43.3v32.9h-2.5M51.2 197.7v10.1h-2.5" fill="none" stroke="#008000" stroke-width=".17"/>
<circle cx="192.9" cy="58.5" r=".51" fill="#008000"/>
<circle cx="192.9" cy="58.5" r=".51" fill="none" stroke="#008000" stroke-width=".14"/>
<path d="M190.4 58.5h2.5M205.5 63.6h2.6M205.5 81.3h2.6M241 144.5h2.5M253.6 144.5h5.1M256.2 142v2.5" fill="none" stroke="#008000" stroke-width=".17"/>
<circle cx="256.2" cy="144.5" r=".51" fill="#008000"/>
<circle cx="256.2" cy="144.5" r=".51" fill="none" stroke="#008000" stroke-width=".14"/>
<path d="M90.7 28.9h1.5M33.5 53.4h2.5v15.2M36 53.4h27.9v12.7M86.6 111.6h-7.5v27.9M86.6 109.1h-10.1v30.4M99.3 119.2h-12.7v10.1M99.3 124.3h-7.6v5M99.3 121.8h-10.1v7.5M99.3 126.8h-5.1v2.5M68.9 154.6v10.2h22.8M74 154.6v7.6h17.7M76.5 154.6v5.1h15.2" fill="none" stroke="#008000" stroke-width=".17"/>
<circle cx="36" cy="53.4" r=".51" fill="#008000"/>
<circle cx="36" cy="53.4" r=".51" fill="none" stroke="#008000" stroke-width=".14"/>
<path d="M90.7 34h1.5M33.5 56h60.7v12.6M58.8 56v10.1M31 121.8h17.7v17.7" fill="none" stroke="#008000" stroke-width=".17"/>
<circle cx="58.8" cy="56" r=".51" fill="#008000"/>
<circle cx="58.8" cy="56" r=".51" fill="none" stroke="#008000" stroke-width=".14"/>
<path d="M33.5 48.4h5.1v20.2M38.6 48.4h35.4M91.7 48.4v20.2M48.7 154.6v10.2h-17.7" fill="none" stroke="#008000" stroke-width=".17"/>
<circle cx="38.6" cy="48.4" r=".51" fill="#008000"/>
<circle cx="38.6" cy="48.4" r=".51" fill="none" stroke="#008000" stroke-width=".14"/>
<path d="M91.7 48.4h-17.7v17.7" fill="none" stroke="#008000" stroke-width=".17"/>
<circle cx="74" cy="48.4" r=".51" fill="#008000"/>
<circle cx="74" cy="48.4" r=".51" fill="none" stroke="#008000" stroke-width=".14"/>
<path d="M33.5 50.9h7.6v17.7M41.1 50.9h27.8M89.2 50.9v17.7M86.6 101.5h-20.2v38" fill="none" stroke="#008000" stroke-width=".17"/>
<circle cx="41.1" cy="50.9" r=".51" fill="#008000"/>
<circle cx="41.1" cy="50.9" r=".51" fill="none" stroke="#008000" stroke-width=".14"/>
<path d="M68.9 50.9h20.3M71.5 50.9v15.2" fill="none" stroke="#008000" stroke-width=".17"/>
<circle cx="71.5" cy="50.9" r=".51" fill="#008000"/>
<circle cx="71.5" cy="50.9" r=".51" fill="none" stroke="#008000" stroke-width=".14"/>
<path d="M68.9 50.9v15.2" fill="none" stroke="#008000" stroke-width=".17"/>
<circle cx="68.9" cy="50.9" r=".51" fill="#008000"/>
<circle cx="68.9" cy="50.9" r=".51" fill="none" stroke="#008000" stroke-width=".14"/>
<g fill="none" stroke="#008000" stroke-width=".17">
<path d="M51.2 35.7h15.2v30.4M90.7 39h1.5M51.2 43.3h2.5v22.8M90.2 44.1h1.5M31 119.2h20.2v20.3M86.6 114.2h-2.5v25.3M86.6 104.1h-17.7v35.4M86.6 106.6h-15.1v32.9M31 124.3h15.2v15.2M46.2 154.6v7.6h-15.2M51.2 154.6v12.7h-20.2M66.4 154.6v12.7h25.3"/>
<path d="M81.6 154.6v20.3M84.1 154.6v2.6h7.6"/>
</g>
<g fill="none" stroke="#cc6500" stroke-width=".25">
<path d="M92.2 28.9l1.1-1.1h17.8v2.2h-17.8zM92.2 34l1.1-1.2h17.8v2.3h-17.8zM92.2 39l1.1-1.1h17.8v2.3h-17.8zM14.6 54.8h17.8l1.1 1.2-1.1 1.1h-17.8zM14.6 52.3h17.8l1.1 1.1-1.1 1.2h-17.8zM15.5 49.8h16.9l1.1 1.1-1.1 1.1h-16.9zM15.5 47.2h16.9l1.1 1.2-1.1 1.1h-16.9zM91.7 44.1l1.1-1.2h17.8v2.3h-17.8zM86.6 101.5l1.2-1.1h16.8v2.3h-16.8zM12 120.6h17.8l1.2 1.2-1.2 1.1h-17.8zM12 123.1h17.8l1.2 1.2-1.2 1.1h-17.8zM12 163.6h17.8l1.2 1.2-1.2 1.1h-17.8z"/>
<path d="M12 161.1h17.8l1.2 1.1-1.2 1.2h-17.8zM92.8 166.2h16.9v2.2h-16.9l-1.1-1.1z"/>
</g>
<text font-size="5.4" fill="#505050" x="172.7" y="15.5">CONRTROLLER PIN 2 &amp; 3 COMM</text>
<g font-size="3.7" fill="#800000">
<text x="26" y="3.5">1</text>
<text x="71.1" y="3.5">2</text>
<text x="116.2" y="3.5">3</text>
<text x="161.3" y="3.5">4</text>
<text x="206.5" y="3.5">5</text>
<text x="251.6" y="3.5">6</text>
<text x="1.4" y="26.5">A</text>
<text x="275.9" y="26.5">A</text>
<text x="1.4" y="68.8">B</text>
<text x="275.9" y="68.8">B</text>
<text x="1.4" y="111">C</text>
<text x="275.9" y="111">C</text>
<text x="1.3" y="153.3">D</text>
<text x="275.8" y="153.3">D</text>
<text x="1.5" y="195.5">E</text>
<text x="276" y="195.5">E</text>
</g>
<g font-size="3.6" fill="#505050">
<text x="44.9" y="16.8">Controller / IO Connections</text>
<text x="225.9" y="118">RESET BUTTON</text>
</g>
<g font-size="3.6" fill="#800000">
<text x="175.2" y="186.3">©2021 Theodore Wahrburg</text>
<text x="175.2" y="190.1">https://github.com/waterbury/SNES-Pi</text>
<text x="173.9" y="196.4">TITLE:</text>
<text x="187.9" y="197.7">Super Pi</text>
<text x="173.9" y="204">Document Number:</text>
<text x="261.2" y="204">REV:</text>
<text x="208.1" y="205.3">Version 2.0</text>
<text x="173.9" y="214.1">Date:</text>
<text x="185.3" y="214.1">2/14/2021 8:16 PM</text>
<text x="244.8" y="214.1">Sheet:</text>
<text x="258.7" y="214.1">3/6</text>
</g>
<text font-size="2.7" fill="#505050" x="190.4" y="25.6">(Logic is inverted)</text>
<g font-size="2.5" fill="#505050">
<text x="77.2" y="23.2">+5V</text>
<text x="73.2" y="28.9">10K</text>
<text x="81.8" y="27.4">R_P1</text>
<text x="73.2" y="34">10K</text>
<text x="81.8" y="32.5">R_P2</text>
<text x="73.5" y="39">10K</text>
<text x="81.6" y="37.5">R_P3</text>
<text x="191" y="40.2">+3V3</text>
<text x="234" y="40.2">+5V</text>
<text x="73.5" y="44.1">10K</text>
<text x="81.3" y="42.6">R_P4</text>
<text x="106.7" y="53.3">+5V</text>
<text x="219.5" y="49.4">R25</text>
<text x="181.5" y="57">R1</text>
<text x="200.5" y="56">Q4</text>
<text x="219.5" y="54.2">10K</text>
<text x="181.5" y="61.8">1K</text>
<text x="196.7" y="62.1">R34</text>
<text x="106.9" y="68.6">GND</text>
<text x="196.7" y="66.9">1K</text>
<text x="224.5" y="67.1">R26</text>
<text x="224.5" y="71.9">10K</text>
<text x="181.5" y="74.7">R3</text>
<text x="200.5" y="73.7">Q5</text>
<text x="181.5" y="79.5">1K</text>
<text x="196.7" y="79.8">R35</text>
<text x="24.4" y="88">0.1uf 10v</text>
<text x="196.7" y="84.6">1K</text>
<text x="71.5" y="95.7">GND</text>
<text x="79.1" y="95.7">GND</text>
<text x="86" y="93.3" transform="rotate(-90 86 93.3)">+5V</text>
<text x="97.8" y="95.8">C_P2</text>
<text x="109.4" y="93.9" transform="rotate(-90 109.4 93.9)">GND</text>
<text x="20.1" y="96.4" transform="rotate(-90 20.1 96.4)">GND</text>
<text x="34.5" y="98.4">C_P1</text>
<text x="46" y="96.7" transform="rotate(-90 46 96.7)">+5V</text>
<text x="92.9" y="99.1">0.1uf 10v</text>
<text x="215.7" y="101.5">GND</text>
<text x="41.1" y="110.9">GND</text>
<text x="51.2" y="110.9">GND</text>
<text x="58.6" y="111">+5V</text>
<text x="254.3" y="126.2">+3V3</text>
<text x="244.8" y="143">R4</text>
<text x="254.7" y="140.7" transform="rotate(-90 254.7 140.7)">R42</text>
<text x="259.5" y="140.7" transform="rotate(-90 259.5 140.7)">10K</text>
<text x="244.8" y="147.8">1K</text>
<text x="35.3" y="150.9" transform="rotate(-90 35.3 150.9)">U$28</text>
<text x="89.2" y="150.9" transform="rotate(-90 89.2 150.9)">SNES_EXPAND</text>
<text x="266.3" y="152.1">GND</text>
<text x="59.4" y="179.8">+5V</text>
<text x="69" y="180">GND</text>
<text x="41.1" y="182.5">GND</text>
<text x="51.2" y="182.5">GND</text>
<text x="49.3" y="192">+3V3</text>
<text x="76.5" y="187.5">GND</text>
<text x="39.8" y="196.2">R5</text>
<text x="39.8" y="201">1K</text>
<text x="39.8" y="206.3">R2</text>
<text x="39.8" y="211.1">1K</text>
</g>
<text font-size="2.5" fill="#800000" x="60" y="89.8">FRONT</text>
<g font-size="2.1" fill="#505050">
<text x="50.9" y="68.8" transform="rotate(-90 50.9 68.8)">1</text>
<text x="53.4" y="68.8" transform="rotate(-90 53.4 68.8)">2*2</text>
<text x="55.9" y="68.8" transform="rotate(-90 55.9 68.8)">3</text>
<text x="58.5" y="68.8" transform="rotate(-90 58.5 68.8)">4*2</text>
<text x="61" y="68.8" transform="rotate(-90 61 68.8)">5</text>
<text x="63.5" y="68.8" transform="rotate(-90 63.5 68.8)">6*2</text>
<text x="66" y="68.8" transform="rotate(-90 66 68.8)">7</text>
<text x="68.6" y="68.8" transform="rotate(-90 68.6 68.8)">8*2</text>
<text x="71.1" y="68.8" transform="rotate(-90 71.1 68.8)">9</text>
<text x="73.6" y="68.8" transform="rotate(-90 73.6 68.8)">10*2</text>
<text x="76.2" y="68.8" transform="rotate(-90 76.2 68.8)">11</text>
<text x="26.7" y="77.8" transform="rotate(-90 26.7 77.8)">GND</text>
<text x="29.2" y="74.7" transform="rotate(-90 29.2 74.7)">2</text>
<text x="31.7" y="74.7" transform="rotate(-90 31.7 74.7)">3</text>
<text x="44.4" y="75.9" transform="rotate(-90 44.4 75.9)">5V</text>
<text x="52" y="77.3" transform="rotate(-90 52 77.3)">VCC</text>
<text x="77.3" y="77.8" transform="rotate(-90 77.3 77.8)">GND</text>
<text x="87.4" y="75.9" transform="rotate(-90 87.4 75.9)">5V</text>
<text x="100.1" y="74.7" transform="rotate(-90 100.1 74.7)">3</text>
<text x="102.6" y="74.7" transform="rotate(-90 102.6 74.7)">2</text>
<text x="105.1" y="77.8" transform="rotate(-90 105.1 77.8)">GND</text>
<text x="36.8" y="78.8" transform="rotate(-90 36.8 78.8)">DATA</text>
<text x="39.3" y="79.8" transform="rotate(-90 39.3 79.8)">LATCH</text>
<text x="41.8" y="79.9" transform="rotate(-90 41.8 79.9)">CLOCK</text>
<text x="54.5" y="82.7" transform="rotate(-90 54.5 82.7)">P1_PIN_2</text>
<text x="57" y="82.7" transform="rotate(-90 57 82.7)">P2_PIN_2</text>
<text x="59.6" y="82.3" transform="rotate(-90 59.6 82.3)">P2_DATA</text>
<text x="62.1" y="82.7" transform="rotate(-90 62.1 82.7)">P2_PIN_3</text>
<text x="64.6" y="82.3" transform="rotate(-90 64.6 82.3)">P1_DATA</text>
<text x="67.2" y="82.7" transform="rotate(-90 67.2 82.7)">P1_PIN_3</text>
<text x="69.7" y="83.4" transform="rotate(-90 69.7 83.4)">P1_CLOCK</text>
<text x="72.2" y="83.4" transform="rotate(-90 72.2 83.4)">P2_CLOCK</text>
<text x="74.8" y="79.8" transform="rotate(-90 74.8 79.8)">LATCH</text>
<text x="89.9" y="79.9" transform="rotate(-90 89.9 79.9)">CLOCK</text>
<text x="92.5" y="79.8" transform="rotate(-90 92.5 79.8)">LATCH</text>
<text x="95" y="78.8" transform="rotate(-90 95 78.8)">DATA</text>
<text x="86.3" y="132.1" transform="rotate(-90 86.3 132.1)">33</text>
<text x="88.8" y="132.1" transform="rotate(-90 88.8 132.1)">34</text>
<text x="91.4" y="132.1" transform="rotate(-90 91.4 132.1)">35</text>
<text x="93.9" y="132.1" transform="rotate(-90 93.9 132.1)">36</text>
<text x="38.2" y="142.2" transform="rotate(-90 38.2 142.2)">1</text>
<text x="40.7" y="142.2" transform="rotate(-90 40.7 142.2)">3</text>
<text x="43.3" y="142.2" transform="rotate(-90 43.3 142.2)">5</text>
<text x="45.8" y="142.2" transform="rotate(-90 45.8 142.2)">7</text>
<text x="48.3" y="142.2" transform="rotate(-90 48.3 142.2)">9</text>
<text x="50.9" y="142.2" transform="rotate(-90 50.9 142.2)">11</text>
<text x="53.4" y="142.2" transform="rotate(-90 53.4 142.2)">13</text>
<text x="55.9" y="142.2" transform="rotate(-90 55.9 142.2)">15</text>
<text x="66" y="142.2" transform="rotate(-90 66 142.2)">17</text>
<text x="68.6" y="142.2" transform="rotate(-90 68.6 142.2)">19</text>
<text x="71.1" y="142.2" transform="rotate(-90 71.1 142.2)">21</text>
<text x="73.6" y="142.2" transform="rotate(-90 73.6 142.2)">23</text>
<text x="76.2" y="142.2" transform="rotate(-90 76.2 142.2)">25</text>
<text x="78.7" y="142.2" transform="rotate(-90 78.7 142.2)">27</text>
<text x="81.2" y="142.2" transform="rotate(-90 81.2 142.2)">29</text>
<text x="83.8" y="142.2" transform="rotate(-90 83.8 142.2)">31</text>
<text x="257.3" y="144.2">A*2</text>
<text x="264.1" y="144.2">B*2</text>
<text x="38.2" y="153.1" transform="rotate(-90 38.2 153.1)">2</text>
<text x="40.7" y="153.1" transform="rotate(-90 40.7 153.1)">4</text>
<text x="43.3" y="153.1" transform="rotate(-90 43.3 153.1)">6</text>
<text x="45.8" y="153.1" transform="rotate(-90 45.8 153.1)">8</text>
<text x="48.3" y="154.2" transform="rotate(-90 48.3 154.2)">10</text>
<text x="50.9" y="154.2" transform="rotate(-90 50.9 154.2)">12</text>
<text x="53.4" y="154.2" transform="rotate(-90 53.4 154.2)">14</text>
<text x="55.9" y="154.2" transform="rotate(-90 55.9 154.2)">16</text>
<text x="66" y="154.2" transform="rotate(-90 66 154.2)">18</text>
<text x="68.6" y="154.2" transform="rotate(-90 68.6 154.2)">20</text>
<text x="71.1" y="154.2" transform="rotate(-90 71.1 154.2)">22</text>
<text x="73.6" y="154.2" transform="rotate(-90 73.6 154.2)">24</text>
<text x="76.2" y="154.2" transform="rotate(-90 76.2 154.2)">26</text>
<text x="78.7" y="154.2" transform="rotate(-90 78.7 154.2)">28</text>
<text x="81.2" y="154.2" transform="rotate(-90 81.2 154.2)">30</text>
<text x="83.8" y="154.2" transform="rotate(-90 83.8 154.2)">32</text>
</g>
<g font-size="1.8" fill="#800000">
<text x="25.6" y="83.8">SNES CONTROLLER</text>
<text x="89.2" y="83.8">SNES CONTROLLER</text>
<text x="25.9" y="86.1">LEFT_CTRL</text>
<text x="88.9" y="86.1">RIGHT_CONTROL</text>
</g>
<g font-size="1.8" fill="#505050">
<text x="205.8" y="145.2">BCM21/CONSOLE_RST_BUTTON_3V3/1.3D</text>
<text x="79.6" y="179.7">VDD</text>
</g>
<g font-size="1.4" fill="#cc6500">
<text x="93.3" y="29.4">&lt;CTRLR_DATA_1_5V/1.6D</text>
<text x="93.3" y="34.5">&lt;CTRLR_DATA_2_5V/1.6D</text>
<text x="93.3" y="39.5">&lt;CTRLR_DATA_3_5V/1.6D</text>
<text x="92.8" y="44.6">&lt;CTRLR_DATA_4_5V/1.6D</text>
<text x="15.5" y="54">&lt;CTRLR_DATA_1_5V/1.6D</text>
<text x="16.4" y="51.4">&gt;CTRLR_CLOCK_5V/1.6C</text>
<text x="16.4" y="48.9">&gt;CTRLR_LATCH_5V/1.6C</text>
<text x="15.5" y="56.5">&lt;CTRLR_DATA_2_5V/1.6D</text>
<text x="87.8" y="102">&gt;CTRLR_LATCH_5V/1.6C</text>
<text x="12.9" y="122.3">&lt;CTRLR_DATA_1_5V/1.6D</text>
<text x="12.9" y="124.8">&lt;CTRLR_DATA_3_5V/1.6D</text>
<text x="12.9" y="165.3">&lt;CTRLR_DATA_2_5V/1.6D</text>
<text x="12.9" y="162.8">&lt;CTRLR_DATA_4_5V/1.6D</text>
<text x="92.8" y="167.8">&gt;CTRLR_CLOCK_5V/1.6C</text>
</g>
<g font-size="1.4" fill="#505050">
<text x="25.7" y="36.3">CTRLR_P1_PIN_3/LED_CLOCK(8)/4.1C</text>
<text x="39" y="41.3">CTRLR_P2_PIN_2</text>
<text x="39" y="38.8">CTRLR_P2_PIN_3</text>
<text x="26.5" y="43.8">CTRLR_P1_PIN_2/LED_DATA(7)/4.1B</text>
<text x="239.6" y="56.5">CTRLR_P2_PIN_2</text>
<text x="154.2" y="64.1">BCM20/PI_P2_PIN_2_3V3/1.3D</text>
<text x="239.6" y="74.2">CTRLR_P2_PIN_3</text>
<text x="154.3" y="81.8">BCM22/PI_P2_PIN_3_3V3/1.2C</text>
<text x="87.8" y="104.6">&gt;BCM18_5V/1.6C</text>
<text x="87.8" y="107.1">&gt;BCM24_5V/1.6C</text>
<text x="87.8" y="109.6">IOCONTROLS_B5/2.2E</text>
<text x="87.8" y="112.1">IOCONTROLS_B7/2.2E</text>
<text x="18.6" y="119.7">&lt;BCM23_5V/1.6D</text>
<text x="87.8" y="114.7">I2C1_SDA_3V3/4.1E</text>
<text x="100.4" y="119.7">&gt;SPI0_CS_5V/2.1E</text>
<text x="100.4" y="124.8">&gt;SPI0_MOSI_5V/2.1E</text>
<text x="100.4" y="122.3">&gt;SPI0_SCLK_5V/2.1E</text>
<text x="10" y="129.9">BCM26/PI_P1_PIN_2_3V3/1.2D</text>
<text x="10.1" y="127.3">BCM22/PI_P2_PIN_3_3V3/1.2C</text>
<text x="100.4" y="127.3">&lt;SPI0_MISO_5V/2.1E</text>
<text x="10" y="160.2">BCM16/PI_P1_PIN_3_3V3/1.3D</text>
<text x="10" y="157.7">BCM20/PI_P2_PIN_2_3V3/1.3D</text>
<text x="92.8" y="160.2">IOCONTROLS_B6/2.2E</text>
<text x="92.8" y="157.7">I2C1_SCL_3V3/4.1E</text>
<text x="18.6" y="167.8">&lt;BCM25_5V/1.6D</text>
<text x="92.8" y="165.3">&gt;BCM7/CE1_5V/1.6C</text>
<text x="92.8" y="162.8">IOCONTROLS_B4/2.2E</text>
<text x="12.5" y="198.2">BCM26/PI_P1_PIN_2_3V3/1.2D</text>
<text x="12.5" y="208.3">BCM16/PI_P1_PIN_3_3V3/1.3D</text>
</g>
<text font-size="1.4" fill="#800000" x="52.2" y="85.6">FPC &lt;&gt; CONTROLLER FRONT PANEL</text>
</svg>
